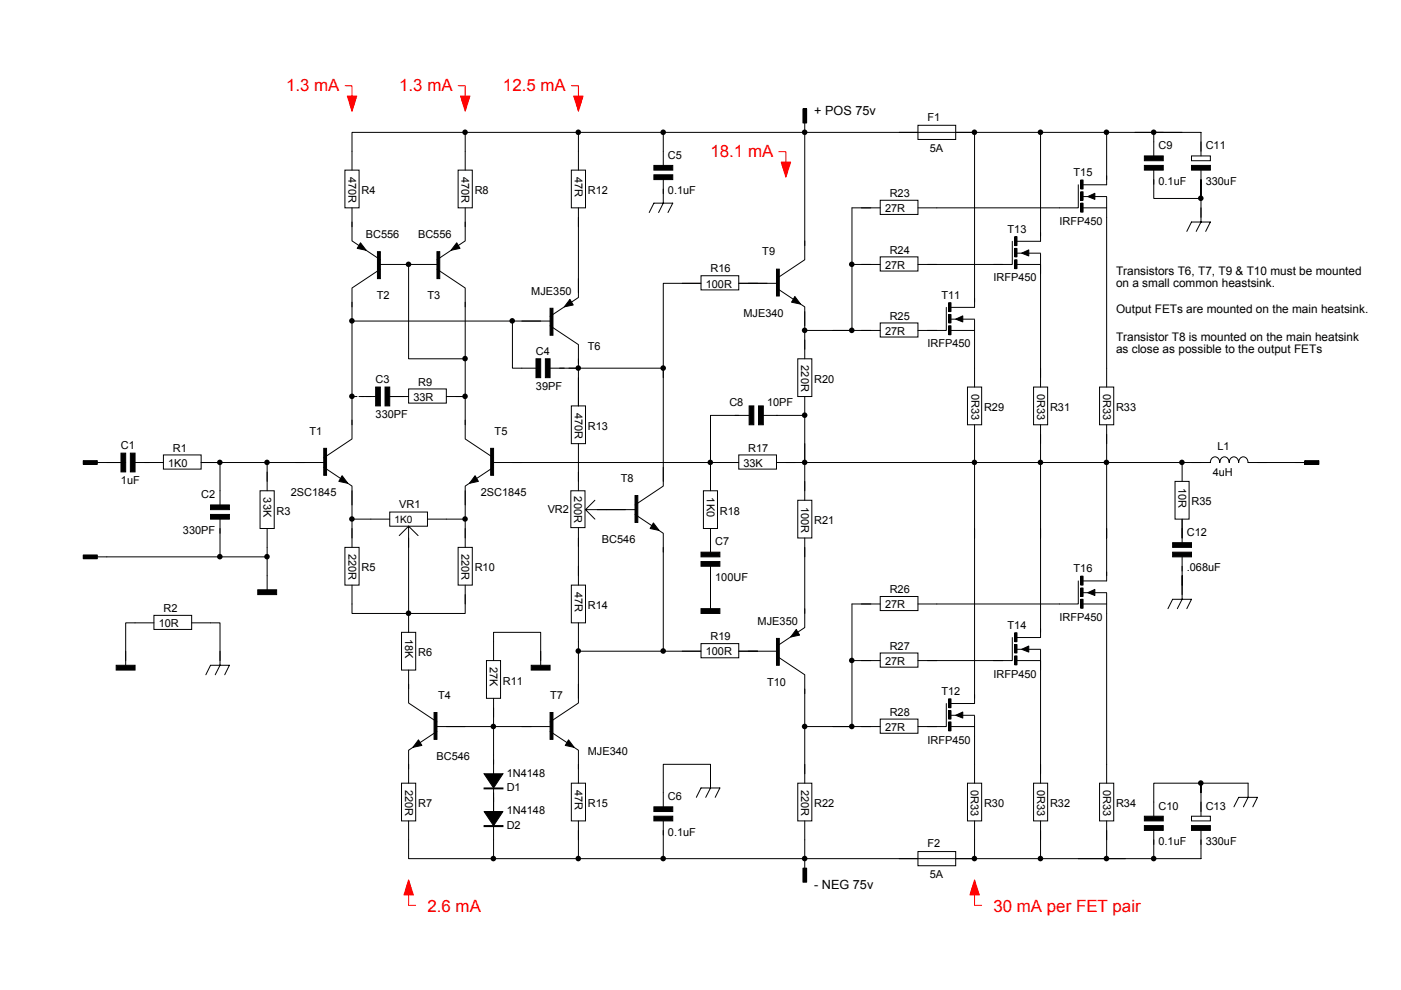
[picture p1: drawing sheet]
<svg xmlns="http://www.w3.org/2000/svg" width="297mm" height="210mm" viewBox="0 0 297 210" stroke-linecap="round" stroke-linejoin="round" font-family="sans-serif">
<path d="M98.6 28.1v4M246.6 28.1h-172v4" fill="none" stroke="#000" stroke-width=".21"/>
<circle cx="98.6" cy="28" r=".59" fill="#000"/>
<path d="M73.1 36.1h3v8h-3z" fill-rule="evenodd" fill="#fff" stroke="#000" stroke-width=".21"/>
<path d="M74.6 32.1v4M74.6 44.1v4" fill="none" stroke="#000" stroke-width=".21"/>
<path d="M97.1 36.1h3v8h-3z" fill-rule="evenodd" fill="#fff" stroke="#000" stroke-width=".21"/>
<path d="M98.6 32.1v4M74.6 47.1v4l6 4M80.6 57.1l-6 4v4M80.6 56.1h12M86.6 56.1v20h12M92.6 57.1l6 4v4M98.6 47.1v4l-6 4M98.6 44.1v4M74.6 64.1v26M74.6 68.1h40M98.6 64.1v26" fill="none" stroke="#000" stroke-width=".21"/>
<g fill="#000">
<circle cx="86.6" cy="56" r=".59"/>
<circle cx="98.6" cy="76" r=".59"/>
</g>
<g fill="#000" stroke="#000" stroke-width=".21">
<path d="M76.4 51.5l1.2 1.6-1.9-.4zM96.8 51.5l.7 1.2-1.9 .4z"/>
<path d="M80 53.4h.6v5.7h-.6z" fill-rule="evenodd"/>
<path d="M92.6 53.4h.6v5.7h-.6z" fill-rule="evenodd"/>
</g>
<path d="M86.6 82.5h8v3h-8z" fill-rule="evenodd" fill="#fff" stroke="#000" stroke-width=".21"/>
<path d="M76.6 84.1h3M82.6 84.1h4M94.6 84.1h4" fill="none" stroke="#000" stroke-width=".21"/>
<g fill="#000" stroke="#000" stroke-width=".21">
<path d="M79.6 82.1h1v4h-1z" fill-rule="evenodd"/>
<path d="M81.6 82.1h1v4h-1z" fill-rule="evenodd"/>
</g>
<g fill="#000">
<circle cx="74.6" cy="68" r=".59"/>
<circle cx="74.6" cy="84" r=".59"/>
<circle cx="98.6" cy="84" r=".59"/>
</g>
<path d="M82.6 108.6h8v3h-8z" fill-rule="evenodd" fill="#fff" stroke="#000" stroke-width=".21"/>
<g fill="none" stroke="#000" stroke-width=".21">
<path d="M62.7 98.1h5.9M68.6 99.1l6 4v4M74.6 89.1v4l-6 4M98.6 89.1v4l6 4M104.6 99.1l-6 4v4M104.6 98.1h6M74.6 110.1h8M74.6 104.1v10M86.6 111.6l-2 2M86.6 111.6l2 2M86.6 111.6v4.5M90.6 110.1h8"/>
<path d="M98.6 104.1v10"/>
</g>
<g fill="#000" stroke="#000" stroke-width=".21">
<path d="M72.5 100.9l1.2 1.6-1.9-.4zM100.7 100.9l.7 1.2-1.9 .4z"/>
<path d="M68.6 95.1h.6v5.7h-.6z" fill-rule="evenodd"/>
<path d="M104 95.1h.6v5.7h-.6z" fill-rule="evenodd"/>
</g>
<path d="M97.1 116.1h3v8h-3z" fill-rule="evenodd" fill="#fff" stroke="#000" stroke-width=".21"/>
<path d="M86.6 114.1v16M98.6 112.1v4M98.6 126.1v4h-24v-2M98.6 124.1v4" fill="none" stroke="#000" stroke-width=".21"/>
<g fill="#000">
<circle cx="74.6" cy="110" r=".59"/>
<circle cx="98.6" cy="110" r=".58"/>
<circle cx="86.6" cy="130" r=".59"/>
</g>
<path d="M85.1 134.1h3v8h-3z" fill-rule="evenodd" fill="#fff" stroke="#000" stroke-width=".21"/>
<path d="M86.6 130.1v4M86.6 145.1v4l6 4M86.6 142.1v4M92.6 155.1l-6 4v4M92.6 154.1h6" fill="none" stroke="#000" stroke-width=".21"/>
<g fill="#000" stroke="#000" stroke-width=".21">
<path d="M88.7 156.9l.7 1.2-1.9 .4z"/>
<path d="M92 151.1h.6v5.7h-.6z" fill-rule="evenodd"/>
</g>
<path d="M85.1 166.1h3v8h-3z" fill-rule="evenodd" fill="#fff" stroke="#000" stroke-width=".21"/>
<path d="M104.6 154.1v6M86.6 174.1v8h152M86.6 162.1v4M104.6 161.1v21" fill="none" stroke="#000" stroke-width=".21"/>
<g fill="#000" stroke="#000" stroke-width=".21">
<path d="M102.6 172.1h4l-2 3zM102.6 164.1h4l-2 3z"/>
<path d="M102.6 175h4v.3h-4z" fill-rule="evenodd"/>
<path d="M102.6 167.1h4v.2h-4z" fill-rule="evenodd"/>
</g>
<g fill="#000">
<circle cx="104.6" cy="154" r=".59"/>
<circle cx="104.6" cy="182" r=".59"/>
</g>
<path d="M55.1 104.1h3v8h-3z" fill-rule="evenodd" fill="#fff" stroke="#000" stroke-width=".21"/>
<path d="M46.6 104.1v3M46.6 110.1v3M56.6 100.1v4M56.6 112.1v4" fill="none" stroke="#000" stroke-width=".21"/>
<g fill="#000" stroke="#000" stroke-width=".21">
<path d="M44.6 107.1h4v1h-4z" fill-rule="evenodd"/>
<path d="M44.6 109.1h4v1h-4z" fill-rule="evenodd"/>
</g>
<path d="M34.6 96.5h8v3h-8z" fill-rule="evenodd" fill="#fff" stroke="#000" stroke-width=".21"/>
<g fill="none" stroke="#000" stroke-width=".21">
<path d="M17.6 97.7h3v.8h-3zM20.1 98.1h6.5M30.6 98.1h4M42.6 98.1h22M46.6 98.1v6M56.6 98.1v4M17.6 117.7h3v.8h-3zM20.1 118.1h26.5M46.6 112.1v6h10M56.6 116.1v9M94.6 154.1h22M116.6 155.1l6 4v4"/>
<path d="M122.6 145.1v4l-6 4"/>
</g>
<g fill="#000">
<circle cx="46.6" cy="98" r=".59"/>
<circle cx="56.6" cy="98" r=".58"/>
<circle cx="46.6" cy="118" r=".59"/>
<circle cx="56.6" cy="118" r=".59"/>
<circle cx="122.6" cy="182" r=".59"/>
</g>
<path d="M17.7 97.7h2.9v.8h-2.9zM17.7 117.7h2.9v.8h-2.9z" fill="#000"/>
<g fill="#000" stroke="#000" stroke-width=".21">
<path d="M120.5 156.9l1.2 1.6-1.9-.4z"/>
<path d="M54.6 125.1h4v1h-4z" fill-rule="evenodd"/>
<path d="M116.6 151.1h.6v5.7h-.6z" fill-rule="evenodd"/>
</g>
<path d="M103.1 140.1h3v8h-3z" fill-rule="evenodd" fill="#fff" stroke="#000" stroke-width=".21"/>
<path d="M114.6 138.1v3M104.6 140.1v-6h10v6M104.6 148.1v6" fill="none" stroke="#000" stroke-width=".21"/>
<path d="M112.6 141.1h4v1h-4z" fill-rule="evenodd" fill="#000" stroke="#000" stroke-width=".21"/>
<path d="M121.1 36.1h3v8h-3z" fill-rule="evenodd" fill="#fff" stroke="#000" stroke-width=".21"/>
<path d="M122.6 32.1v4M122.6 59.1v4l-6 4M122.6 44.1v4M108.6 68.1v10h5M110.6 68.1h6M116.6 69.1l6 4v4M116.6 78.1h6M122.6 76.1v6" fill="none" stroke="#000" stroke-width=".21"/>
<g fill="#000" stroke="#000" stroke-width=".21">
<path d="M120.8 63.5l.7 1.2-1.9 .4z"/>
<path d="M113.6 76.1h1v4h-1z" fill-rule="evenodd"/>
<path d="M115.6 76.1h1v4h-1z" fill-rule="evenodd"/>
<path d="M116.6 65.4h.6v5.7h-.6z" fill-rule="evenodd"/>
</g>
<g fill="#000">
<circle cx="108.6" cy="68" r=".59"/>
<circle cx="122.6" cy="78" r=".59"/>
</g>
<path d="M121.1 86.1h3v8h-3z" fill-rule="evenodd" fill="#fff" stroke="#000" stroke-width=".21"/>
<path d="M122.6 82.1v4M122.6 94.1v4" fill="none" stroke="#000" stroke-width=".21"/>
<path d="M121 104.1h3v7.8h-3z" fill-rule="evenodd" fill="#fff" stroke="#000" stroke-width=".21"/>
<path d="M122.6 100.1v4M122.6 111.9v4M124.1 108.1l2 2M124.1 108.1h4.5M126.1 106.1l-2 2" fill="none" stroke="#000" stroke-width=".21"/>
<path d="M121.1 124.1h3v8h-3z" fill-rule="evenodd" fill="#fff" stroke="#000" stroke-width=".21"/>
<path d="M122.6 28.1v4M122.6 46.1v16M120.6 78.1h20v24M108.6 98.1h42M122.6 80.1v6M122.6 98.1v4M140.6 99.1v4l-6 4M122.6 114.1v10M126.6 108.1h8M134.6 109.1l6 4v4M140.6 116.1v22h-18M122.6 132.1v16" fill="none" stroke="#000" stroke-width=".21"/>
<g fill="#000" stroke="#000" stroke-width=".21">
<path d="M138.5 110.9l1.2 1.6-1.9-.4z"/>
<path d="M134.6 105.1h.6v5.7h-.6z" fill-rule="evenodd"/>
</g>
<circle cx="122.6" cy="138" r=".59" fill="#000"/>
<path d="M149.1 104.1h3v8h-3z" fill-rule="evenodd" fill="#fff" stroke="#000" stroke-width=".21"/>
<path d="M150.6 100.1v4M150.6 112.1v5M150.6 120.1v9" fill="none" stroke="#000" stroke-width=".21"/>
<g fill="#000" stroke="#000" stroke-width=".21">
<path d="M148.6 117.1h4v1h-4z" fill-rule="evenodd"/>
<path d="M148.6 119.1h4v1h-4z" fill-rule="evenodd"/>
<path d="M148.6 129.1h4v1h-4z" fill-rule="evenodd"/>
</g>
<path d="M156.6 96.5h8v3h-8z" fill-rule="evenodd" fill="#fff" stroke="#000" stroke-width=".21"/>
<path d="M150.6 98.1h6M155.8 88.1h3M156.6 88.1h-6v14M161.8 88.1h3M164.6 88.1h6v10M164.6 98.1h90" fill="none" stroke="#000" stroke-width=".21"/>
<g fill="#000" stroke="#000" stroke-width=".21">
<path d="M158.8 86.1h1v4h-1z" fill-rule="evenodd"/>
<path d="M160.8 86.1h1v4h-1z" fill-rule="evenodd"/>
</g>
<g fill="#000">
<circle cx="150.6" cy="98" r=".59"/>
<circle cx="170.6" cy="98" r=".59"/>
</g>
<path d="M169.1 76.1h3v8h-3z" fill-rule="evenodd" fill="#fff" stroke="#000" stroke-width=".21"/>
<path d="M170.6 28.1v24M170.6 51.1v4l-6 4M158.6 60.1h6M162.6 60.1h-22v20M164.6 61.1l6 4v4M170.6 66.1v10M170.6 84.1v4" fill="none" stroke="#000" stroke-width=".21"/>
<g fill="#000" stroke="#000" stroke-width=".21">
<path d="M168.5 62.9l1.2 1.6-1.9-.4z"/>
<path d="M164.6 57.1h.6v5.7h-.6z" fill-rule="evenodd"/>
</g>
<circle cx="140.6" cy="78" r=".59" fill="#000"/>
<path d="M169.1 106.1h3v8h-3z" fill-rule="evenodd" fill="#fff" stroke="#000" stroke-width=".21"/>
<path d="M170.6 94.1v12M170.6 114.1v4" fill="none" stroke="#000" stroke-width=".21"/>
<path d="M169.1 166.1h3v8h-3z" fill-rule="evenodd" fill="#fff" stroke="#000" stroke-width=".21"/>
<path d="M170.6 116.1v14M140.6 138.1h24M164.6 139.1l6 4v4M170.6 129.1v4l-6 4M170.6 146.1v20M170.6 174.1v8" fill="none" stroke="#000" stroke-width=".21"/>
<g fill="#000" stroke="#000" stroke-width=".21">
<path d="M168.8 133.5l.7 1.2-1.9 .4z"/>
<path d="M164.6 135.4h.6v5.7h-.6z" fill-rule="evenodd"/>
</g>
<g fill="#000">
<circle cx="170.6" cy="28" r=".59"/>
<circle cx="170.6" cy="88" r=".59"/>
<circle cx="140.6" cy="138" r=".59"/>
<circle cx="170.6" cy="182" r=".59"/>
</g>
<path d="M205.1 82.1h3v8h-3z" fill-rule="evenodd" fill="#fff" stroke="#000" stroke-width=".21"/>
<path d="M206.6 78.1v4M206.6 90.1v4" fill="none" stroke="#000" stroke-width=".21"/>
<path d="M219.1 82.1h3v8h-3z" fill-rule="evenodd" fill="#fff" stroke="#000" stroke-width=".21"/>
<path d="M220.6 78.1v4M220.6 90.1v4" fill="none" stroke="#000" stroke-width=".21"/>
<path d="M233.1 82.1h3v8h-3z" fill-rule="evenodd" fill="#fff" stroke="#000" stroke-width=".21"/>
<path d="M200.6 65.2v4.9h-4M201.1 64.2h.5v1.9h-.5zM201.1 66.7h.5v1.8h-.5zM201.1 69.1h.5v1.9h-.5zM201.6 70.1h5M201.6 67.7h5M206.6 63.3v1.9h-5M206.6 67.8v4.3M234.6 78.1v4M234.6 90.1v4" fill="none" stroke="#000" stroke-width=".21"/>
<path d="M202.6 67.7l1.5-.7v1.3z" fill="#000" stroke="#000" stroke-width=".21"/>
<path d="M201.1 64.2h.5v1.9h-.5zM201.1 66.7h.5v1.8h-.5zM201.1 69.1h.5v1.9h-.5z" fill="#000"/>
<path d="M186.6 68.5h8v3h-8z" fill-rule="evenodd" fill="#fff" stroke="#000" stroke-width=".21"/>
<path d="M180.6 44.1v26h-10M176.6 70.1h10M194.6 70.1h4" fill="none" stroke="#000" stroke-width=".21"/>
<path d="M186.6 54.5h8v3h-8z" fill-rule="evenodd" fill="#fff" stroke="#000" stroke-width=".21"/>
<path d="M182.6 56.1h4M194.6 56.1h4" fill="none" stroke="#000" stroke-width=".21"/>
<path d="M186.6 42.5h8v3h-8z" fill-rule="evenodd" fill="#fff" stroke="#000" stroke-width=".21"/>
<g fill="none" stroke="#000" stroke-width=".21">
<path d="M206.6 28.1v36M220.6 28.1v23.1h-5M228.6 39.2v4.9h-34M229.1 38.2h.5v1.9h-.5zM234.6 28.1v11.1h-5M180.6 44.1h6M180.6 56.1h4M196.6 56.1h16M214.6 51.2v4.9h-4M215.1 50.2h.5v1.9h-.5zM215.1 52.7h.5v1.8h-.5zM215.1 55.1h.5v1.9h-.5z"/>
<path d="M215.6 56.1h5M215.6 53.7h5M220.6 53.8v26.3M229.1 40.7h.5v1.8h-.5zM229.1 43.1h.5v1.9h-.5zM229.6 44.1h5M229.6 41.7h5M234.6 41.8v36.3M206.6 72.1v6M206.6 94.1v4M220.6 92.1v6M234.6 92.1v6"/>
</g>
<path d="M216.6 53.7l1.5-.7v1.3zM230.6 41.7l1.5-.7v1.3z" fill="#000" stroke="#000" stroke-width=".21"/>
<path d="M229.1 38.2h.5v1.9h-.5zM215.2 50.2h.4v1.9h-.4zM215.2 52.7h.4v1.8h-.4zM215.2 55.1h.4v1.9h-.4zM229.1 40.7h.5v1.8h-.5zM229.1 43.1h.5v1.9h-.5z" fill="#000"/>
<g fill="#000">
<circle cx="206.6" cy="28" r=".59"/>
<circle cx="220.6" cy="28" r=".59"/>
<circle cx="234.6" cy="28" r=".59"/>
<circle cx="180.6" cy="56" r=".59"/>
<circle cx="170.6" cy="70" r=".59"/>
<circle cx="180.6" cy="70" r=".59"/>
<circle cx="206.6" cy="98" r=".58"/>
<circle cx="220.6" cy="98" r=".59"/>
<circle cx="234.6" cy="98" r=".59"/>
</g>
<path d="M121.1 166.1h3v8h-3z" fill-rule="evenodd" fill="#fff" stroke="#000" stroke-width=".21"/>
<path d="M122.6 162.1v4M122.6 174.1v8" fill="none" stroke="#000" stroke-width=".21"/>
<path d="M205.1 166.1h3v8h-3z" fill-rule="evenodd" fill="#fff" stroke="#000" stroke-width=".21"/>
<path d="M206.6 162.1v4M206.6 174.1v4" fill="none" stroke="#000" stroke-width=".21"/>
<path d="M219.1 166.1h3v8h-3z" fill-rule="evenodd" fill="#fff" stroke="#000" stroke-width=".21"/>
<path d="M220.6 162.1v4M220.6 174.1v4" fill="none" stroke="#000" stroke-width=".21"/>
<path d="M233.1 166.1h3v8h-3z" fill-rule="evenodd" fill="#fff" stroke="#000" stroke-width=".21"/>
<path d="M200.6 149.2v4.9h-4M201.1 148.2h.5v1.9h-.5zM201.1 150.7h.5v1.8h-.5zM201.1 153.1h.5v1.9h-.5zM201.6 154.1h5M201.6 151.7h5M206.6 147.3v1.9h-5M206.6 151.8v4.3M234.6 162.1v4M234.6 174.1v4" fill="none" stroke="#000" stroke-width=".21"/>
<path d="M202.6 151.7l1.5-.7v1.3z" fill="#000" stroke="#000" stroke-width=".21"/>
<path d="M201.1 148.2h.5v1.9h-.5zM201.1 150.7h.5v1.8h-.5zM201.1 153.1h.5v1.9h-.5z" fill="#000"/>
<path d="M186.6 152.5h8v3h-8z" fill-rule="evenodd" fill="#fff" stroke="#000" stroke-width=".21"/>
<path d="M180.6 128.1v26h-10M176.6 154.1h10M194.6 154.1h4" fill="none" stroke="#000" stroke-width=".21"/>
<path d="M186.6 138.5h8v3h-8z" fill-rule="evenodd" fill="#fff" stroke="#000" stroke-width=".21"/>
<path d="M182.6 140.1h4M194.6 140.1h4" fill="none" stroke="#000" stroke-width=".21"/>
<path d="M186.6 126.5h8v3h-8z" fill-rule="evenodd" fill="#fff" stroke="#000" stroke-width=".21"/>
<g fill="none" stroke="#000" stroke-width=".21">
<path d="M206.6 98.1v50M220.6 98.1v37.1h-5M234.6 98.1v25.1h-5M262.6 98a1.02 1.02 0 0 0-1-1.1 1.02 1.02 0 0 0-1 1.1 1.01 1.01 0 0 0-1-1.1 1.01 1.01 0 0 0-1 1.1 1.01 1.01 0 0 0-1-1.1 1.01 1.01 0 0 0-1 1.1l-4 .1M262.6 98a1 1 0 0 1 1-1.1 1 1 0 0 1 1 1.1l4 .1M274.6 98.1h2.5M276.6 97.7h3v.8h-3zM250.6 108.1v7M250.6 118.1v8M180.6 128.1h6M214.6 135.2v4.9h-4M215.1 134.2h.5v1.9h-.5z"/>
<path d="M215.1 136.7h.5v1.8h-.5zM215.1 139.1h.5v1.9h-.5zM215.6 137.7h5M220.6 137.8v26.3M228.6 123.2v4.9h-34M229.1 122.2h.5v1.9h-.5zM229.1 124.7h.5v1.8h-.5zM229.1 127.1h.5v1.9h-.5zM229.6 128.1h5M229.6 125.7h5M234.6 125.8v36.3M180.6 140.1h4"/>
<path d="M196.6 140.1h16M206.6 156.1v6M215.6 140.1h5M206.6 178.1v4M220.6 176.1v6M234.6 176.1v6"/>
</g>
<g fill="#000" stroke="#000" stroke-width=".21">
<path d="M216.6 137.7l1.5-.7v1.3zM230.6 125.7l1.5-.7v1.3z"/>
<path d="M248.6 115.1h4v1h-4z" fill-rule="evenodd"/>
<path d="M248.6 117.1h4v1h-4z" fill-rule="evenodd"/>
</g>
<path d="M276.6 97.7h3v.8h-3zM215.2 134.2h.4v1.9h-.4zM215.2 136.7h.4v1.8h-.4zM215.2 139.1h.4v1.9h-.4zM229.1 122.2h.5v1.9h-.5zM229.1 124.7h.5v1.8h-.5zM229.1 127.1h.5v1.9h-.5z" fill="#000"/>
<g fill="#000">
<circle cx="250.6" cy="98" r=".59"/>
<circle cx="170.6" cy="154" r=".59"/>
<circle cx="180.6" cy="154" r=".59"/>
<circle cx="180.6" cy="140" r=".59"/>
<circle cx="206.6" cy="182" r=".59"/>
<circle cx="220.6" cy="182" r=".59"/>
<circle cx="234.6" cy="182" r=".59"/>
</g>
<path d="M194.6 26.6h8v3h-8z" fill-rule="evenodd" fill="#fff" stroke="#000" stroke-width=".21"/>
<path d="M190.6 28.1h16" fill="none" stroke="#000" stroke-width=".21"/>
<path d="M194.6 180.6h8v3h-8z" fill-rule="evenodd" fill="#fff" stroke="#000" stroke-width=".21"/>
<path d="M247.6 129.1l1-2h4l-1 2M250.6 124.1v3l-1 2M190.6 182.1h16" fill="none" stroke="#000" stroke-width=".21"/>
<path d="M32.6 130.5h8v3h-8z" fill-rule="evenodd" fill="#fff" stroke="#000" stroke-width=".21"/>
<path d="M26.6 138.1v3M32.6 132.1h-6v8M40.6 132.1h6v8M46.6 138.1v3l-1 2M43.6 143.1l1-2h4l-1 2" fill="none" stroke="#000" stroke-width=".21"/>
<path d="M24.6 141.1h4v1h-4z" fill-rule="evenodd" fill="#000" stroke="#000" stroke-width=".21"/>
<path d="M252.6 33.1h4v1h-4z" fill-rule="evenodd" fill="#fff" stroke="#000" stroke-width=".21"/>
<path d="M240.6 28.1h14v5M244.6 38.1v4h10v-4v8M244.6 28.1v5M244.6 36.1v3M254.6 36.1v3" fill="none" stroke="#000" stroke-width=".21"/>
<g fill="#000" stroke="#000" stroke-width=".21">
<path d="M242.6 33.1h4v1h-4z" fill-rule="evenodd"/>
<path d="M242.6 35.1h4v1h-4z" fill-rule="evenodd"/>
<path d="M252.6 35.1h4v1h-4z" fill-rule="evenodd"/>
</g>
<g fill="#000">
<circle cx="244.6" cy="28" r=".59"/>
<circle cx="254.6" cy="42" r=".59"/>
</g>
<path d="M252.6 173.1h4v1h-4z" fill-rule="evenodd" fill="#fff" stroke="#000" stroke-width=".21"/>
<g fill="none" stroke="#000" stroke-width=".21">
<path d="M170.2 23.1h.8v3h-.8zM170.6 25.6v2.5M251.6 49.1l1-2h4l-1 2M254.6 44.1v3l-1 2M22.6 98.1h3.1M28.6 98.1h3M104.6 160.1v2M244.6 176.1v6M254.6 168.1v-2v6M254.6 170.1v3M254.6 176.1v6h-26M261.6 171.1l1-2h4l-1 2"/>
<path d="M263.6 171.1l1-2v-3h-20v7M170.2 184.1h.8v2.9h-.8zM170.6 182.1v2.5"/>
</g>
<g fill="#000" stroke="#000" stroke-width=".21">
<path d="M25.7 96.1h.9v4h-.9z" fill-rule="evenodd"/>
<path d="M27.6 96.1h1v4h-1z" fill-rule="evenodd"/>
<path d="M242.6 173.1h4v1h-4z" fill-rule="evenodd"/>
<path d="M242.6 175h4v1.1h-4z" fill-rule="evenodd"/>
<path d="M252.6 175h4v1.1h-4z" fill-rule="evenodd"/>
</g>
<g fill="#000">
<circle cx="122.6" cy="28" r=".59"/>
<circle cx="254.6" cy="166" r=".59"/>
<circle cx="244.6" cy="182" r=".59"/>
</g>
<path d="M170.3 23.1h.7v3h-.7zM170.3 184.1h.7v2.9h-.7z" fill="#000"/>
<path d="M73.1 116.1h3v8h-3z" fill-rule="evenodd" fill="#fff" stroke="#000" stroke-width=".21"/>
<path d="M74.6 112.1v4M74.6 124.1v4" fill="none" stroke="#000" stroke-width=".21"/>
<path d="M249.1 102.1h3v8h-3z" fill-rule="evenodd" fill="#fff" stroke="#000" stroke-width=".21"/>
<g fill="none" stroke="#000" stroke-width=".21">
<path d="M140.6 28.1v7M140.6 38.1v5l-1 2M137.6 45.1l1-2h4l-1 2M74.6 84.1h1.1M76.1 84.1h1.1M77.6 84.1h1M250.6 98.1v4M266.6 98.1h10M250.6 110.1v4M140.6 174.1v8M147.6 169.1l1-2h4l-1 2M150.6 166.1v-4h-10v9"/>
<path d="M150.6 164.1v3l-1 2"/>
</g>
<g fill="#000" stroke="#000" stroke-width=".21">
<path d="M138.6 35.1h4v1h-4z" fill-rule="evenodd"/>
<path d="M138.6 37.1h4v1h-4z" fill-rule="evenodd"/>
<path d="M138.6 171.1h4v1h-4z" fill-rule="evenodd"/>
<path d="M138.6 173.1h4v1h-4z" fill-rule="evenodd"/>
</g>
<g fill="#000">
<circle cx="140.6" cy="28" r=".59"/>
<circle cx="140.6" cy="182" r=".59"/>
</g>
<path d="M148.6 58.5h8v3h-8z" fill-rule="evenodd" fill="#fff" stroke="#000" stroke-width=".21"/>
<path d="M144.6 60.1h4M156.6 60.1h4" fill="none" stroke="#000" stroke-width=".21"/>
<path d="M148.6 136.5h8v3h-8z" fill-rule="evenodd" fill="#fff" stroke="#000" stroke-width=".21"/>
<path d="M144.6 138.1h4M156.6 138.1h4" fill="none" stroke="#000" stroke-width=".21"/>
<g fill="#f00" stroke="#f00" stroke-width=".21">
<path d="M86.6 186.6l1 3.2h-2z"/>
<path d="M73.6 20.4h2l-1 3.2z"/>
<path d="M97.6 20.4h2l-1 3.2z"/>
<path d="M121.6 20.4h2l-1 3.2z"/>
<path d="M165.6 34.4h2l-1 3.2z"/>
<path d="M206.6 186.6l1 3.2h-2z"/>
</g>
<path d="M73.1 18.2h1.5v2.4M97.1 18.2h1.5v2.4M121.1 18.2h1.5v2.4M165.1 32.2h1.5v2.4M86.6 189.5v2.5h1.5M206.6 189.5v2.5h1.5" fill="none" stroke="#f00" stroke-width=".21"/>
<g font-size="3.6" fill="#f00">
<text x="60.6" y="19.3">1.3 mA</text>
<text x="84.6" y="19.3">1.3 mA</text>
<text x="106.6" y="19.3">12.5 mA</text>
<text x="150.6" y="33.3">18.1 mA</text>
<text x="90.6" y="193.3">2.6 mA</text>
<text x="210.6" y="193.3">30 mA per FET pair</text>
</g>
<g font-size="2.7">
<text x="172.6" y="24.5">+ POS 75v</text>
<text x="172.6" y="188.4">- NEG 75v</text>
</g>
<g font-size="2.5">
<text x="236.6" y="58.3">Transistors T6, T7, T9 &amp; T10 must be mounted</text>
<text x="236.6" y="60.9">on a small common heastsink.</text>
<text x="236.6" y="66.3">Output FETs are mounted on the main heatsink.</text>
<text x="236.6" y="72.3">Transistor T8 is mounted on the main heatsink</text>
<text x="236.6" y="74.9">as close as possible to the output FETs</text>
</g>
<g font-size="2.3">
<text x="196.6" y="25.7">F1</text>
<text x="141.6" y="33.7">C5</text>
<text x="197.1" y="32.2">5A</text>
<text x="245.6" y="31.7">C9</text>
<text x="255.6" y="31.7">C11</text>
<text x="73.9" y="37.5" transform="rotate(90 73.9 37.5)">470R</text>
<text x="76.6" y="41.2">R4</text>
<text x="97.9" y="37.5" transform="rotate(90 97.9 37.5)">470R</text>
<text x="100.6" y="41.2">R8</text>
<text x="121.9" y="37.5" transform="rotate(90 121.9 37.5)">47R</text>
<text x="124.6" y="41.2">R12</text>
<text x="141.6" y="41.2">0.1uF</text>
<text x="188.6" y="41.8">R23</text>
<text x="227.6" y="37.4">T15</text>
<text x="245.6" y="39.2">0.1uF</text>
<text x="255.6" y="39.2">330uF</text>
<text x="187.6" y="45">27R</text>
<text x="224.6" y="47.7">IRFP450</text>
<text x="77.6" y="50.5">BC556</text>
<text x="88.6" y="50.5">BC556</text>
<text x="188.6" y="53.8">R24</text>
<text x="213.6" y="49.4">T13</text>
<text x="150.6" y="57.8">R16</text>
<text x="161.6" y="54.2">T9</text>
<text x="187.6" y="57">27R</text>
<text x="210.6" y="59.7">IRFP450</text>
<text x="79.9" y="63.5">T2</text>
<text x="90.6" y="63.5">T3</text>
<text x="112.6" y="62.5">MJE350</text>
<text x="149.6" y="61">100R</text>
<text x="199.6" y="63.4">T11</text>
<text x="157.6" y="67.2">MJE340</text>
<text x="187.6" y="71">27R</text>
<text x="188.6" y="67.8">R25</text>
<text x="113.6" y="75.2">C4</text>
<text x="124.6" y="74.2">T6</text>
<text x="169.9" y="77.5" transform="rotate(90 169.9 77.5)">220R</text>
<text x="196.6" y="73.7">IRFP450</text>
<text x="79.6" y="81.2">C3</text>
<text x="88.6" y="81.8">R9</text>
<text x="113.6" y="82.7">39PF</text>
<text x="172.6" y="81.2">R20</text>
<text x="206" y="83.5" transform="rotate(90 206 83.5)">0R33</text>
<text x="219.9" y="83.5" transform="rotate(90 219.9 83.5)">0R33</text>
<text x="233.9" y="83.5" transform="rotate(90 233.9 83.5)">0R33</text>
<text x="79.6" y="88.7">330PF</text>
<text x="87.6" y="85">33R</text>
<text x="121.9" y="87.5" transform="rotate(90 121.9 87.5)">470R</text>
<text x="154.6" y="86.2">C8</text>
<text x="162.6" y="86.2">10PF</text>
<text x="208.6" y="87.2">R29</text>
<text x="222.6" y="87.2">R31</text>
<text x="236.6" y="87.2">R33</text>
<text x="25.7" y="95.2">C1</text>
<text x="36.6" y="95.8">R1</text>
<text x="65.6" y="92.2">T1</text>
<text x="104.9" y="92.2">T5</text>
<text x="124.6" y="91.2">R13</text>
<text x="158.6" y="95.8">R17</text>
<text x="258.1" y="95.4">L1</text>
<text x="35.6" y="99">1K0</text>
<text x="157.6" y="99">33K</text>
<text x="257.1" y="100.9">4uH</text>
<text x="25.7" y="102.7">1uF</text>
<text x="42.7" y="105.7">C2</text>
<text x="55.9" y="105.5" transform="rotate(90 55.9 105.5)">33K</text>
<text x="61.6" y="105.2">2SC1845</text>
<text x="84.6" y="107.8">VR1</text>
<text x="102" y="105.2">2SC1845</text>
<text x="121.8" y="105.3" transform="rotate(90 121.8 105.3)">200R</text>
<text x="131.6" y="102.2">T8</text>
<text x="149.9" y="105.5" transform="rotate(90 149.9 105.5)">1K0</text>
<text x="169.9" y="107.5" transform="rotate(90 169.9 107.5)">100R</text>
<text x="249.9" y="103.5" transform="rotate(90 249.9 103.5)">10R</text>
<text x="252.6" y="107.2">R35</text>
<text x="38.8" y="113.2">330PF</text>
<text x="58.6" y="109.2">R3</text>
<text x="116.1" y="108.8">VR2</text>
<text x="152.6" y="109.2">R18</text>
<text x="172.6" y="111.2">R21</text>
<text x="251.6" y="113.7">C12</text>
<text x="73.9" y="117.5" transform="rotate(90 73.9 117.5)">220R</text>
<text x="97.9" y="117.5" transform="rotate(90 97.9 117.5)">220R</text>
<text x="127.6" y="115.2">BC546</text>
<text x="151.6" y="115.7">C7</text>
<text x="76.6" y="121.2">R5</text>
<text x="100.6" y="121.2">R10</text>
<text x="121.9" y="125.5" transform="rotate(90 121.9 125.5)">47R</text>
<text x="151.6" y="123.2">100UF</text>
<text x="188.6" y="125.8">R26</text>
<text x="227.6" y="121.4">T16</text>
<text x="251.6" y="121.2">.068uF</text>
<text x="34.6" y="129.8">R2</text>
<text x="124.6" y="129.2">R14</text>
<text x="187.6" y="129">27R</text>
<text x="224.6" y="131.7">IRFP450</text>
<text x="33.7" y="133">10R</text>
<text x="85.9" y="135.5" transform="rotate(90 85.9 135.5)">18K</text>
<text x="150.6" y="135.8">R19</text>
<text x="160.6" y="132.5">MJE350</text>
<text x="188.6" y="137.8">R27</text>
<text x="213.6" y="133.3">T14</text>
<text x="88.6" y="139.1">R6</text>
<text x="103.9" y="141.5" transform="rotate(90 103.9 141.5)">27K</text>
<text x="149.6" y="139">100R</text>
<text x="187.6" y="140.9">27R</text>
<text x="210.6" y="143.7">IRFP450</text>
<text x="92.9" y="148.2">T4</text>
<text x="106.6" y="145.2">R11</text>
<text x="116.6" y="148.2">T7</text>
<text x="162.6" y="145.5">T10</text>
<text x="199.6" y="147.4">T12</text>
<text x="187.6" y="155">27R</text>
<text x="188.6" y="151.8">R28</text>
<text x="92.5" y="161.2">BC546</text>
<text x="124.6" y="160.1">MJE340</text>
<text x="196.6" y="157.6">IRFP450</text>
<text x="85.9" y="167.4" transform="rotate(90 85.9 167.4)">220R</text>
<text x="107.4" y="167.7">D1</text>
<text x="107.4" y="164.7">1N4148</text>
<text x="121.9" y="167.4" transform="rotate(90 121.9 167.4)">47R</text>
<text x="169.9" y="167.4" transform="rotate(90 169.9 167.4)">220R</text>
<text x="205.9" y="167.4" transform="rotate(90 205.9 167.4)">0R33</text>
<text x="219.9" y="167.4" transform="rotate(90 219.9 167.4)">0R33</text>
<text x="233.9" y="167.4" transform="rotate(90 233.9 167.4)">0R33</text>
<text x="88.6" y="171.2">R7</text>
<text x="107.4" y="172.7">1N4148</text>
<text x="124.6" y="171.2">R15</text>
<text x="141.6" y="169.7">C6</text>
<text x="172.6" y="171.2">R22</text>
<text x="208.6" y="171.2">R30</text>
<text x="222.6" y="171.2">R32</text>
<text x="236.6" y="171.2">R34</text>
<text x="245.6" y="171.7">C10</text>
<text x="255.6" y="171.7">C13</text>
<text x="107.4" y="175.7">D2</text>
<text x="141.6" y="177.2">0.1uF</text>
<text x="196.6" y="179.7">F2</text>
<text x="245.6" y="179.2">0.1uF</text>
<text x="255.6" y="179.2">330uF</text>
<text x="197.1" y="186.2">5A</text>
</g>
<text font-size="2.1" x="83.6" y="110.8">1K0</text>
</svg>
